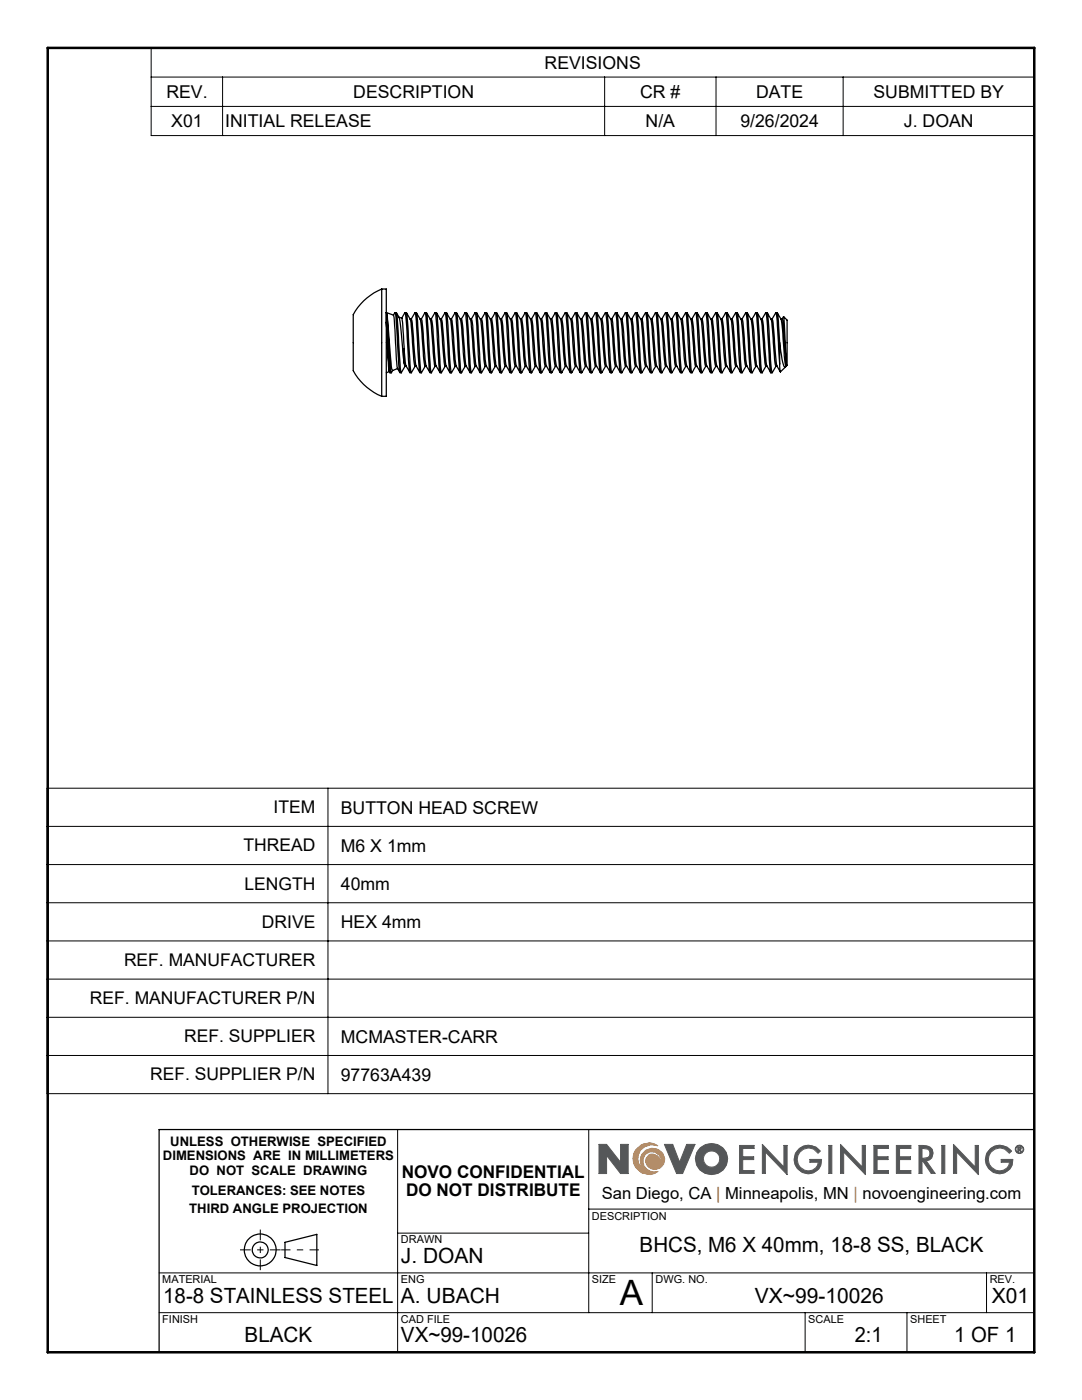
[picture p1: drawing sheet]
<svg xmlns="http://www.w3.org/2000/svg" width="216mm" height="279mm" viewBox="0 0 216 279" stroke-linecap="round" stroke-linejoin="round" font-family="sans-serif">
<g fill="none" stroke="#000" stroke-width=".25">
<path d="M76.2 57.7a10.6 10.6 0 0 0-5.7 5.3v9.7a2.95 2.95 0 0 0 .9 2.7l1.8 1.9 1.4 1 1.6 .8M76.2 57.7h.9v21.4h-.9M76.2 57.7v21.4M77.1 62.4l.2 .9 .8 9.7 .2 .9M77.1 62.4v1.9M77.1 64.3l.4 9.1 .3 1M77.1 64.3l.5 9.1 .2 .9v.1h.3M77.1 62.4l.2 1.7 .6 9.8 .2 .4M77.1 62.4l1.4 .5M77.7 74.2l-.6 .2M78.5 62.9l.8 10.6M78.8 62.4l.2 1 .6 9.2 .2 1.7"/>
<path d="M78.8 62.4l-.3 .5M78.8 62.4h.3l.2 1 .6 10 .2 .9M79.1 62.4l.6 1M79.3 73.6l-.9 .3-.3 .5M79.6 63.4l.3 1.4 .7 7.7M79.6 63.3l.6 .2M80.6 69.6v2.9M80.6 69.6l.4 3.4M80.6 72.5l.2 .6M80.8 62.4l-.6 1.1 .1 .8 .3 5.3M80.8 62.4l.3 1.7 .4 7.6 .3 2.6M80.8 73.1h.2l.8 1.3"/>
<path d="M80.8 73.1l-.7 1.3h-.3l-.5-.9M80.8 62.4h.3l.1 .5 .6 9.7 .3 1.7M81.1 62.4l.7 1.3M81.8 74.4h.3M81.8 63.7h.3M81.8 63.7l.2 .8 .3 3.9a18.5 18.5 0 0 0 .5 4.7M82.1 63.7l.2 .8 .7 8.5M82.8 62.4l.3 1.7 .4 7.6 .3 2.6M82.8 73.1h.2l.8 1.3h.3M82.8 73.1l-.7 1.3M83.1 62.4h-.3l-.7 1.3M83.1 62.4l.8 1.3"/>
<path d="M83.1 62.4l.2 1.7 .6 9.8 .2 .4M83.8 63.7h.3M83.9 63.7l.7 8.6 .2 .8h.3M84.1 63.7l.2 1.4 .7 7.9M84.8 62.4l-.7 1.3M84.8 62.4l.2 1 .6 10 .2 .9M84.8 62.4h.3l.2 1 .6 10 .2 .9M84.8 73.1l-.7 1.3M85 73.1l.8 1.3M85.1 62.4l.8 1.3M85.8 63.7h.3l.2 .8 .7 8.5M85.9 63.7l.7 8 .2 1.4"/>
<path d="M86 63.7l.8-1.3h.3l.2 1 .5 9.2 .3 1.7M86.8 62.4l.2 .4 .6 9.8 .2 1.7M86.8 73.1h.2l.8 1.3h.3M86.8 73.1l-.7 1.3h-.3M87.1 62.4l.7 1.3M87.8 63.7h.3M87.8 63.7l.2 .8 .6 7.8 .2 .8M88.1 63.7l.2 .8 .7 8.5M88.8 62.4l-.7 1.3M88.8 62.4l.3 1.7 .6 9.8 .1 .5h.3M88.8 73.1h.2l.8 1.3M88.8 73.1l-.7 1.3"/>
<path d="M88.8 62.4h.3M89.1 62.4l.3 2.7 .4 7.5 .3 1.7M89.1 62.4l.8 1.3M89.9 63.7l.8 9 .1 .4h.2l.8 1.3M89.9 63.7h.2M90.1 63.7l.7-1.3h.3l.2 1.7 .6 9.3 .2 .9M90.1 63.7l.2 1.4 .7 7.9M90.8 62.4l.2 1 .6 10 .2 1h.3l.8-1.3M90.8 73.1l-.7 1.3M91.1 62.4l.8 1.3M91.8 63.7l.3 .1 .2 .7 .7 8.5M91.9 63.7l.2 2.1 .5 5.9 .2 1.4"/>
<path d="M92.8 62.4l-.8 1.3M92.8 62.4l.2 .4 .6 9.8 .2 1.7M92.8 73.1h.3M92.8 62.4h.3M93 73.1l.8 1.3h.3M93.1 62.4l.2 1 .5 9.2 .3 1.7M93.1 62.4l.7 1.3M93.8 63.7h.3M93.8 63.7l.2 .8 .6 7.8 .2 .8M94.1 63.7a20.8 20.8 0 0 1 .5 5.6l.4 3.7M94.8 62.4l-.7 1.3M94.8 62.4l.3 1.7 .4 7.6 .3 2.6"/>
<path d="M94.8 73.1h.2l.8 1.3M94.8 73.1l-.7 1.3M94.8 62.4h.3l.1 .5 .6 9.7 .3 1.7M95.1 62.4l.7 1.3M95.8 63.7h.3M95.8 63.7l.3 2.1 .5 5.9 .2 1.4M96.1 63.7l.2 .8 .5 7.2 .2 1.3M96.8 73.1h.2l.8 1.3M96.8 62.4a29 29 0 0 1 .5 6l.3 5 .2 .9M96.8 73.1l-.7 1.3h-.3M97.1 62.4h-.3l-.7 1.3M97.1 62.4l.8 1.3"/>
<path d="M97.1 62.4l.2 1.7 .6 9.3 .2 .9M97.8 63.7l.3 .1 .1 .7 .8 8.5M97.8 74.4h.3M97.9 63.7l.7 8.6 .1 .7 .4 .1M98.8 62.4l-.8 1.3M98.8 62.4l.2 .4 .6 9.8 .2 1.7M98.8 62.4h.3M98.8 73.1l-.7 1.3M99 73.1l.8 1.3h.3l.7-1.3M99.1 62.4l.2 1 .3 5a30 30 0 0 0 .5 6v-.1M99.1 62.4l.7 1.3M99.8 63.7h.3"/>
<path d="M99.8 63.7l.3 1.4 .5 7.2 .2 .8M100.1 63.7l.2 1.4 .5 5.9 .2 2M100.8 62.4l-.8 1.3M100.8 62.4l.3 1.7 .4 7.6 .3 2.6M100.8 73.1h.2l.8 1.3M100.8 62.4h.3l.1 .5 .6 9.7 .3 1.7M101.1 62.4l.7 1.3M101.8 74.4h.3M101.8 63.7h.3M101.8 63.7l.2 .8 .3 3.9a18.5 18.5 0 0 0 .5 4.7M102.1 63.7l.2 .8 .7 8.5M102.8 62.4l.3 1.7 .5 9.3 .2 1"/>
<path d="M102.8 73.1h.2l.8 1.3M102.8 73.1l-.7 1.3M103.1 62.4h-.3l-.7 1.3M103.1 62.4l.8 1.3M103.1 62.4l.2 1.7 .6 9.8 .2 .4M103.8 63.7h.3M103.8 74.4h.3M103.9 63.7l.7 8.6 .1 .7 .4 .1M104.1 63.7l.2 1.4 .4 5.9 .3 2M104.8 62.4l-.8 1.3M104.8 62.4l.2 1 .6 9.2 .2 1.7M104.8 62.4h.3l.2 1 .6 10 .2 .9"/>
<path d="M104.8 73.1l-.7 1.3M105 73.1l.8 1.3M105.1 62.4l.8 1.3M105.8 63.7h.3l.2 .8 .7 8.5M105.9 63.7l.7 8 .2 1.4M106 63.7l.8-1.3h.3l.3 2.7 .4 7.5 .3 1.7M106.8 62.4l.3 1.7 .5 9.3 .2 1h.3M106.8 73.1h.2l.8 1.3M106.8 73.1l-.7 1.3h-.3M107.1 62.4l.7 1.3M107.8 63.7h.3M107.8 63.7l.2 .8 .6 7.8 .2 .8"/>
<path d="M108.1 63.7l.2 .8 .7 8.5M108.8 62.4l-.7 1.3M108.8 62.4l.3 1.7 .4 7.6 .3 2.6M108.8 73.1h.2l.8 1.3h.3M108.8 73.1l-.7 1.3M108.8 62.4h.3M109.1 62.4l.8 1.3M109.1 62.4l.2 1.7 .6 9.8 .2 .4M109.8 63.7h.3M109.9 63.7l.8 9 .1 .4h.2l.8 1.3M110.1 63.7l.7-1.3h.3l.2 1 .6 10 .2 .9M110.1 63.7l.2 1.4 .7 7.9"/>
<path d="M110.8 62.4l.2 1 .6 10 .2 .9M110.8 73.1l-.7 1.3M111.1 62.4l.8 1.3M111.8 63.7h.3l.2 .8 .7 8.5M111.9 63.7l.7 8 .2 1.4M112.8 62.4l-.8 1.3M112.8 62.4l.2 .4 .6 9.8 .2 1.7M112.8 73.1l-.7 1.3h-.3M112.8 73.1h.3M112.8 62.4h.3M113 73.1l.8 1.3h.3M113.1 62.4l.2 1 .5 9.2 .3 1.7"/>
<path d="M113.1 62.4l.7 1.3M113.8 63.7h.3M113.8 63.7l.2 .8 .6 7.8 .2 .8M114.1 63.7l.2 .8 .7 8.5M114.8 62.4l-.7 1.3M114.8 62.4l.3 1.7 .4 7.6 .3 2.6M114.8 73.1h.2l.8 1.3M114.8 73.1l-.7 1.3M114.8 62.4h.3v.1l.2 .9 .5 9.2 .3 1.7M115.1 62.4l.8 1.3M115.9 63.7h.2M115.9 63.7l.2 2.1 .5 5.9 .2 1.4"/>
<path d="M116.1 63.7l.7-1.3h.3l.2 1.7 .6 9.3 .2 .9M116.1 63.7l.2 1.4 .7 7.9M116.8 73.1h.2l.8 1.3M116.8 62.4l.2 1 .6 10 .2 .9M116.8 73.1l-.7 1.3h-.3M117.1 62.4l.8 1.3M117.8 63.7l.3 .1 .2 .7 .7 8.5M117.8 74.4h.3M117.9 63.7l.7 8.6 .1 .7 .4 .1M118.8 62.4l-.8 1.3M118.8 62.4l.2 .4 .6 9.8 .2 1.8M118.8 62.4h.3"/>
<path d="M118.9 73.1l-.8 1.3M119 73.1l.8 1.3M119.1 62.4l.2 1 .5 9.2 .3 1.7M119.1 62.4l.7 1.3M119.8 63.7h.3M119.8 63.7l.2 .8 .6 7.8 .2 .8M120.1 63.7a20.8 20.8 0 0 1 .5 5.6l.4 3.7M120.8 62.4l-.7 1.3M120.8 62.4l.3 1.7 .4 7.6 .3 2.6M120.8 73.1h.2l.8 1.3M120.8 73.1l-.7 1.3h-.3M120.8 62.4h.3l.1 .5 .6 9.7 .3 1.7"/>
<path d="M121.1 62.4l.7 1.3M121.8 74.4h.3M121.8 63.7h.3M121.8 63.7l.3 2.1 .5 5.9 .2 1.4M122.1 63.7l.2 .8 .5 7.2 .2 1.3M122.8 73.1h.2l.8 1.3h.3M122.8 62.4a29 29 0 0 1 .5 6l.3 5 .2 .9M122.8 73.1l-.7 1.3M123.1 62.4h-.3l-.7 1.3M123.1 62.4l.8 1.3M123.1 62.4l.2 1.7 .6 9.8 .2 .4M123.8 63.7l.3 .1 .1 .7 .8 8.5"/>
<path d="M123.9 63.7l.7 8.6 .1 .7 .4 .1M124.8 62.4l-.8 1.3M124.8 62.4l.2 1 .6 9.2 .2 1.7M124.8 62.4h.3l.2 1 .3 5a30 30 0 0 0 .5 6v-.1M124.8 73.1l-.7 1.3M125 73.1l.8 1.3h.3l.7-1.3M125.1 62.4l.7 1.3M125.8 63.7h.3M125.8 63.7l.3 1.4 .5 7.2 .2 .8M126 63.7l.8-1.3h.3l.3 2.7 .4 7.5 .3 1.7M126.1 63.7l.2 1.4 .5 5.9 .2 2M126.8 62.4l.3 1.7 .5 9.3 .1 .9 .1 .1h.3"/>
<path d="M126.8 73.1h.2l.8 1.3M127.1 62.4l.7 1.3M127.8 63.7h.3M127.8 63.7l.2 .8 .3 3.9a18.5 18.5 0 0 0 .5 4.7M128.1 63.7l.2 .8 .7 8.5M128.8 62.4l-.7 1.3M128.8 62.4l.3 1.7 .5 9.3 .2 .9M128.8 73.1h.2l.8 1.3h.3M128.8 73.1l-.7 1.3M128.8 62.4h.3M129.1 62.4l.8 1.3M129.1 62.4l.2 1.7 .6 9.8 .2 .4"/>
<path d="M129.8 63.7h.3M129.9 63.7l.8 9.3 .3 .1 .8 1.3M130 63.7l.8-1.3h.3l.2 1 .6 10 .2 .9M130.1 63.7l.2 1.4 .4 5.9 .3 2M130.8 62.4l.2 1 .6 9.2 .2 1.7M130.8 73.1l-.7 1.3M131.1 62.4l.8 1.3M131.8 63.7h.3l.2 .8 .7 8.5M131.9 63.7l.7 8 .2 1.4M132.8 62.4l-.8 1.3M132.8 62.4l.3 1.7 .4 7.6 .3 2.6M132.8 73.1h.2l.8 1.3h.3"/>
<path d="M132.8 73.1l-.7 1.3h-.3M132.8 62.4h.3M133.1 62.4l.3 2.7 .4 7.5 .3 1.7M133.1 62.4l.7 1.3M133.8 63.7h.3M133.8 63.7l.2 .8 .6 7.8 .2 .8M134.1 63.7l.2 .8 .7 8.5M134.8 62.4l-.7 1.3M134.8 62.4l.3 1.7 .4 7.6 .3 2.6M134.8 73.1h.2l.8 1.3M134.8 73.1l-.7 1.3M134.8 62.4h.3"/>
<path d="M135.1 62.4l.8 1.3M135.1 62.4l.2 1.7 .6 9.8 .2 .4M135.8 63.7h.3M135.9 63.7l.8 9 .1 .4h.2l.8 1.3M136.1 63.7l.7-1.3h.3l.2 1 .6 10 .2 .9M136.1 63.7l.2 1.4 .7 7.9M136.8 62.4l.2 1 .6 10 .2 .9M136.8 73.1l-.7 1.3h-.3M137.1 62.4l.8 1.3M137.8 63.7h.3l.2 .8 .7 8.5M137.8 74.4h.3M137.9 63.7l.7 8 .2 1.4"/>
<path d="M138.8 62.4l-.8 1.3M138.8 62.4l.2 .4 .6 9.8 .2 1.7M138.8 73.1l-.7 1.3M138.8 73.1h.3M138.8 62.4h.3M139 73.1l.8 1.3h.3l.7-1.3M139.1 62.4l.2 1 .5 9.2 .3 1.7M139.1 62.4l.7 1.3M139.8 63.7h.3M139.8 63.7l.2 .8 .6 7.8 .2 .8M140.1 63.7a20.8 20.8 0 0 1 .5 5.6l.4 3.7M140.8 62.4l-.7 1.3"/>
<path d="M140.8 62.4l.3 1.7 .4 7.6 .3 2.6M140.8 73.1h.2l.8 1.3M140.8 62.4h.3v.1l.2 .9 .5 9.2 .3 1.7M141.1 62.4l.8 1.3M141.8 74.4h.3M141.9 63.7h.2M141.9 63.7l.2 2.1 .5 5.9 .2 1.4M142.1 63.7l.2 1.4 .7 7.9M142.8 73.1h.3M142.8 62.4l.2 1 .6 10 .2 .9M142.8 73.1l-.7 1.3M143 73.1l.8 1.3h.3"/>
<path d="M143.1 62.4h-.3l-.7 1.3M143.1 62.4l.2 1.7 .6 9.3 .2 .9M143.1 62.4l.8 1.3M143.8 63.7l.3 .1 .2 .7 .7 8.5M143.9 63.7l.7 8.6 .1 .7 .4 .1M144.8 62.4l-.8 1.3M144.8 62.4l.2 .4 .6 9.8 .2 1.7M144.8 62.4h.3v.1l.2 .9 .5 9.2 .3 1.7M144.9 73.1l-.8 1.3M145 73.1l.8 1.3h.2l.8-1.3M145.1 62.4l.7 1.3M145.8 63.7h.2"/>
<path d="M145.8 63.7l.2 .8 .6 7.8 .2 .8M146 63.7l.8-1.3h.3l.3 2.7 .4 7.5 .3 1.7M146 63.7a20.8 20.8 0 0 1 .6 5.6l.4 3.7M146.8 62.4l.3 1.7 .4 7.6 .3 2.6M146.8 73.1h.2l.8 1.3M147.1 62.4l.7 1.3M147.8 74.4h.3M147.8 63.7l.9 9 .1 .4h.2l.8 1.3h.3M147.8 63.7h.3M148.1 63.7l.2 .8 .5 7.2 .2 1.3M148.8 62.4a29 29 0 0 1 .5 6l.3 5 .2 .9M148.8 73.1l-.7 1.3"/>
<path d="M149.1 62.4h-.3l-.7 1.3M149.1 62.4l.8 1.3M149.1 62.4l.2 1.7 .6 9.8 .2 .4M149.8 63.7h.3M149.9 63.7l.7 8.6 .1 .7 .4 .1M150 63.7l.8-1.3h.3l.5 6a30 30 0 0 0 .5 6v-.1M150.1 63.7l.2 1.4 .4 5.9 .3 2M150.8 62.4l.2 1 .6 9.2 .2 1.7M150.8 73.1l-.7 1.3M151 73.1l.8 1.3h.3l.7-1.3M151.1 62.4l.7 1.3M151.8 63.7h.3l.2 .8 .7 8.5"/>
<path d="M151.9 63.7l.7 8.6 .2 .8M152.8 62.4l-.8 1.3M152.8 62.4l.3 1.7 .4 7.6 .3 2.7M152.8 73.1h.2l.8 1.3M152.8 62.4h.3l.1 .5 .6 9.7 .3 1.7M153.1 62.4l.7 1.3M153.8 74.4h.3M153.8 63.7h.3M153.8 63.7l.2 .8 .3 3.9a18.5 18.5 0 0 0 .5 4.7M154.1 63.7l.2 .8 .7 8.5M154.8 62.4l-.7 1.3M154.8 62.4l.3 1.7 .5 8.5"/>
<path d="M154.8 73.1h.2l.7 1.1 1.1-1M154.8 73.1l-.7 1.3M154.8 62.4h.3M155.1 62.4l.8 1.3M155.1 62.4l.2 1.7 .3 4.3M155.6 68.4v4.2M155.6 68.4a13.7 13.7 0 0 0 1 4.8l.2-.1M155.6 72.6l.1 1.6M155.8 63.7h.3l.1 .3 .7 8.2M155.9 63.7l.2 2.1 .5 5.9 .3 1.4M156.4 63.2l.5 9M156.4 63.2l.7 .7v7.5a2.58 2.58 0 0 1-.2 1.7"/>
<path d="M156.4 63.2l-.4 .5M156.9 72.2v.9M206.4 225.4h-174.7v44.5M56.9 247.9l6.3-1.6v6.3l-6.3-1.6z"/>
<circle cx="51.9" cy="249.5" r="1.59"/>
<circle cx="51.9" cy="249.5" r="3.2"/>
</g>
<path d="M126.8 229.6a3.1 3.1 0 0 1 4.5-.9 2.82 2.82 0 0 0-3.9 1.7 2.82 2.82 0 0 0 2.3 3.6 2.45 2.45 0 0 1-1.1-4.2 2.45 2.45 0 0 1 4 1.5 1.94 1.94 0 0 1-1.6 2.1 1.94 1.94 0 0 1-2.2-1.5l.1-.7 .6-.7a1.73 1.73 0 0 1 2.4 1.5 1.86 1.86 0 0 0-2.2-2.1 1.86 1.86 0 0 0-1.2 2.8 2.41 2.41 0 0 0 2.8 1.1 3.2 3.2 0 0 1-4-.2 3.2 3.2 0 0 1-.5-4z" fill="none" stroke="#f78d2a" stroke-width=".2"/>
<g fill="none" stroke="#555759" stroke-width=".2">
<path d="M119.5 228.4h1.5l2.8 3.6v-3.6h1.5v5.8h-1.5l-2.7-3.6-.1 3.6h-1.5zM123.8 232h.1M132.6 228.4h1.6l1.4 3.6 1.4-3.6h1.7l-2.5 5.8h-1.2zM139.7 229.1a3.2 3.2 0 0 1 4.9 .4 3.2 3.2 0 0 1-1.3 4.7 3.2 3.2 0 0 1-4-1.1 3.2 3.2 0 0 1 .4-4zM147.6 228.6h2.9v.6h-2.3v1.7h2.2v.5h-2.2v2.2h2.3v.6h-2.9zM152.1 228.4l4.3 4.5v-4.3h.7v5.8l-4.4-4.5v4.3h-.6zM159.5 229.2a2.89 2.89 0 0 1 4.2 .5l-.5 .5a2.26 2.26 0 0 0-3.2-.7 2.26 2.26 0 0 0-.5 3.2 2.26 2.26 0 0 0 3.3 .4l.3-.5 .2-.6h-1.7v-.6h2.3a2.75 2.75 0 0 1-2.7 2.9 2.75 2.75 0 0 1-2.8-2.9l.3-1.2zM165.4 228.6h.6v5.6h-.6zM167.7 228.4l4.3 4.5v-4.3h.7v5.8l-4.4-4.5v4.3h-.6zM174.4 228.6h2.9v.6h-2.3v1.7h2.2v.5h-2.2v2.2h2.3v.6h-2.9zM178.9 228.6h2.9v.6h-2.3v1.7h2.2v.5h-2.2v2.2h2.3v.6h-2.9zM183.4 228.6a2.74 2.74 0 0 1 2.6 .8l.2 .8-.3 .9-.4 .4-.7 .2 1.8 2.5h-.8l-1.7-2.5h-.1v2.5h-.6z"/>
<path d="M184 229.2l1.1 .1a1.02 1.02 0 0 1 0 1.7l-1.1 .2zM187.9 228.6h.6v5.6h-.6zM190.3 228.4l4.3 4.5v-4.3h.6v5.8l-4.3-4.5v4.3h-.6zM197.7 229.2a2.89 2.89 0 0 1 4.2 .5l-.5 .5a2.27 2.27 0 0 0-3.2-.7 2.27 2.27 0 0 0-.5 3.2 2.27 2.27 0 0 0 3.2 .4l.4-.5 .1-.6h-1.6v-.6h2.3a2.75 2.75 0 0 1-2.7 2.9 2.75 2.75 0 0 1-2.8-2.9l.3-1.2zM203.1 228.9l.6 .1a.26 .26 0 0 1 .1 .2 .26 .26 0 0 1-.2 .2l.2 .4h-.2l-.2-.4h-.1v.4h-.2zM203.3 229h.1a.15 .15 0 0 1 .2 .2 .15 .15 0 0 1-.2 .1h-.1z"/>
<circle cx="142" cy="231.3" r="1.64"/>
<circle cx="203.4" cy="229.4" r=".85"/>
<circle cx="203.4" cy="229.4" r=".71"/>
</g>
<path d="M63.6 249.4h-7.5" fill="none" stroke="#000" stroke-width=".2" stroke-dasharray="15.2 1.3 1.3 1.3" stroke-dashoffset="13.4" stroke-linecap="butt"/>
<path d="M47.9 249.4h8.1M51.9 245.4v8.1" fill="none" stroke="#000" stroke-width=".2" stroke-dasharray="15.2 1.3 1.3 1.3" stroke-dashoffset="13.1" stroke-linecap="butt"/>
<path d="M79.3 225.4v44.5M117.5 225.4v36.6M31.7 254h174.7M79.3 246.1h38.2M117.5 241.3h88.9M130.1 254v8M196.8 254v8M31.7 262h174.7M160.7 262v7.9M181 262v7.9" fill="none" stroke="#000" stroke-width=".2"/>
<path d="M9.5 9.6h196.9v260.3h-196.9z" fill="none" stroke="#000" stroke-width=".5"/>
<path d="M127.1 229.1a3.2 3.2 0 0 1 4.2-.4 2.82 2.82 0 0 0-3.9 1.7 2.82 2.82 0 0 0 2.3 3.6 2.44 2.44 0 0 1-1.9-2.8 2.44 2.44 0 0 1 2.6-2 2.44 2.44 0 0 1 2.2 2.5 1.86 1.86 0 0 1-2.1 1.7 1.86 1.86 0 0 1-1.6-2.1 1.52 1.52 0 0 1 1.8-.9 1.52 1.52 0 0 1 1.1 1.6h.1a1.88 1.88 0 0 0-2.4-2.1 1.88 1.88 0 0 0-.8 3.1l.5 .4 .6 .4 .6 .1 .9-.1a3.2 3.2 0 0 1-4.2-.4 3.2 3.2 0 0 1 0-4.3z" fill-rule="evenodd" fill="#f78d2a"/>
<path d="M119.5 228.4v5.8h1.5v-3.6l2.8 3.6h1.5v-5.8h-1.5v3.6l-2.8-3.6zM132.6 228.4l2.4 5.8h1.2l2.5-5.8h-1.7l-1.4 3.6-1.4-3.6zM139.7 229.1a3.1 3.1 0 0 0 .1 4.4 3.1 3.1 0 0 0 4.4 0 3.1 3.1 0 0 0 0-4.4 3.4 3.4 0 0 0-4.5 0zM140.3 231.3a1.65 1.65 0 0 1 3.3 0 1.65 1.65 0 0 1-3.3 0zM147.6 228.6v5.6h2.9v-.6h-2.3v-2.2h2.2v-.5h-2.2v-1.7h2.3v-.6zM152.1 228.4v5.8h.6v-4.3l4.4 4.5v-5.8h-.7v4.3zM159.2 229.4a2.81 2.81 0 0 0 .4 4.3 2.81 2.81 0 0 0 4.2-1.1l.1-1.2h-2.3v.6h1.7a2.1 2.1 0 0 1-2.2 1.7 2.1 2.1 0 0 1-2-2 2.25 2.25 0 0 1 1.4-2.5 2.25 2.25 0 0 1 2.7 1l.5-.5a2.89 2.89 0 0 0-4.5-.3zM165.4 228.6v5.6h.6v-5.6zM167.7 228.4v5.8h.6v-4.3l4.4 4.5v-5.8h-.7v4.3zM174.4 228.6v5.6h2.9v-.6h-2.3v-2.2h2.2v-.5h-2.2v-1.7h2.3v-.6zM178.9 228.6v5.6h2.9v-.6h-2.3v-2.2h2.2v-.5h-2.2v-1.7h2.3v-.6zM183.4 228.6v5.6h.6v-2.5h.1l1.7 2.5h.8l-1.8-2.5a1.56 1.56 0 0 0 1.4-1.8 1.56 1.56 0 0 0-1.9-1.3zM184 229.2a1.16 1.16 0 0 1 1.6 .8v.1a1.05 1.05 0 0 1-1.4 1.1h-.2zM187.9 228.6v5.6h.6v-5.6zM190.3 228.4v5.8h.6v-4.3l4.3 4.5v-5.8h-.6v4.3zM197.4 229.4a2.8 2.8 0 0 0 .6 4.5 2.8 2.8 0 0 0 4.1-1.8v-.7h-2.3v.6h1.6a2.14 2.14 0 0 1-2.5 1.6 2.14 2.14 0 0 1-1.7-2.5 2.25 2.25 0 0 1 1.8-2 2.25 2.25 0 0 1 2.4 1.1l.5-.5a2.89 2.89 0 0 0-4.5-.3zM203.1 228.9v.9h.2v-.4l.3 .4h.2l-.2-.4 .2-.1v-.3zM203.3 229l.3 .1v.1l-.3 .1zM202.6 229.4a.85 .85 0 0 0 1.7 0 .85 .85 0 0 0-1.7 0zM202.7 229.4a.71 .71 0 0 1 1.4 0 .71 .71 0 0 1-1.4 0z" fill-rule="evenodd" fill="#555759"/>
<g fill="none" stroke="#000" stroke-width=".2">
<path d="M30.2 9.6h176.2v17.5h-176.2zM30.2 15.4h176.2M44.4 15.4v11.7M120.6 15.4v11.7M142.9 15.4v11.7M168.2 15.4v11.7M30.2 21.2h176.2M9.4 157.3h197v61h-197zM65.4 157.3v61M9.4 164.9h197M9.4 172.5h197M9.4 180.2h197"/>
<path d="M9.4 187.8h197M9.4 195.4h197M9.4 203h197M9.4 210.6h197"/>
</g>
<text font-size="7" x="123.6" y="260.5">A</text>
<g font-size="4.2">
<text x="127.6" y="249.9">BHCS, M6 X 40mm, 18-8 SS, BLACK</text>
<text x="80" y="252">J. DOAN</text>
<text x="32.6" y="260">18-8 STAINLESS STEEL</text>
<text x="80" y="260">A. UBACH</text>
<text x="150.6" y="260">VX~99-10026</text>
<text x="197.9" y="260">X01</text>
<text x="48.8" y="267.9">BLACK</text>
<text x="80" y="267.9">VX~99-10026</text>
<text x="170.6" y="267.9">2:1</text>
<text x="190.4" y="267.9">1 OF 1</text>
</g>
<g font-size="3.5">
<text x="108.7" y="13.8">REVISIONS</text>
<text x="33.2" y="19.6">REV.</text>
<text x="70.5" y="19.6">DESCRIPTION</text>
<text x="127.7" y="19.6">CR #</text>
<text x="150.9" y="19.6">DATE</text>
<text x="174.3" y="19.6">SUBMITTED BY</text>
<text x="34.2" y="25.4">X01</text>
<text x="45" y="25.4">INITIAL RELEASE</text>
<text x="128.8" y="25.4">N/A</text>
<text x="147.7" y="25.4">9/26/2024</text>
<text x="180.4" y="25.4">J. DOAN</text>
<text x="54.6" y="162.3">ITEM</text>
<text x="68" y="162.4">BUTTON HEAD SCREW</text>
<text x="48.6" y="169.9">THREAD</text>
<text x="68" y="170">M6 X 1mm</text>
<text x="48.8" y="177.5">LENGTH</text>
<text x="68" y="177.6">40mm</text>
<text x="52.3" y="185.1">DRIVE</text>
<text x="68" y="185.3">HEX 4mm</text>
<text x="24.7" y="192.8">REF. MANUFACTURER</text>
<text x="18" y="200.4">REF. MANUFACTURER P/N</text>
<text x="36.8" y="208">REF. SUPPLIER</text>
<text x="68" y="208.1">MCMASTER-CARR</text>
<text x="30" y="215.6">REF. SUPPLIER P/N</text>
<text x="68" y="215.7">97763A439</text>
<text x="80.2" y="235.2">NOVO CONFIDENTIAL</text>
<text x="81" y="238.7">DO NOT DISTRIBUTE</text>
</g>
<text font-size="3.3" x="120.1" y="239.4">San Diego, CA | Minneapolis, MN | novoengineering.com</text>
<g font-size="2.6">
<text x="32.5" y="231.5">DIMENSIONS ARE IN MILLIMETERS</text>
<text x="34" y="228.6">UNLESS OTHERWISE SPECIFIED</text>
<text x="37.8" y="234.4">DO NOT SCALE DRAWING</text>
<text x="38.3" y="238.5">TOLERANCES: SEE NOTES</text>
<text x="37.8" y="242.1">THIRD ANGLE PROJECTION</text>
</g>
<g font-size="2.2">
<text x="118.1" y="243.4">DESCRIPTION</text>
<text x="80" y="248.2">DRAWN</text>
<text x="32.4" y="256.1">MATERIAL</text>
<text x="80" y="256.1">ENG</text>
<text x="118.1" y="256.1">SIZE</text>
<text x="130.8" y="256.1">DWG. NO.</text>
<text x="197.5" y="256.1">REV.</text>
<text x="32.4" y="264">FINISH</text>
<text x="80" y="264">CAD FILE</text>
<text x="161.3" y="264">SCALE</text>
<text x="181.6" y="264">SHEET</text>
</g>
</svg>
